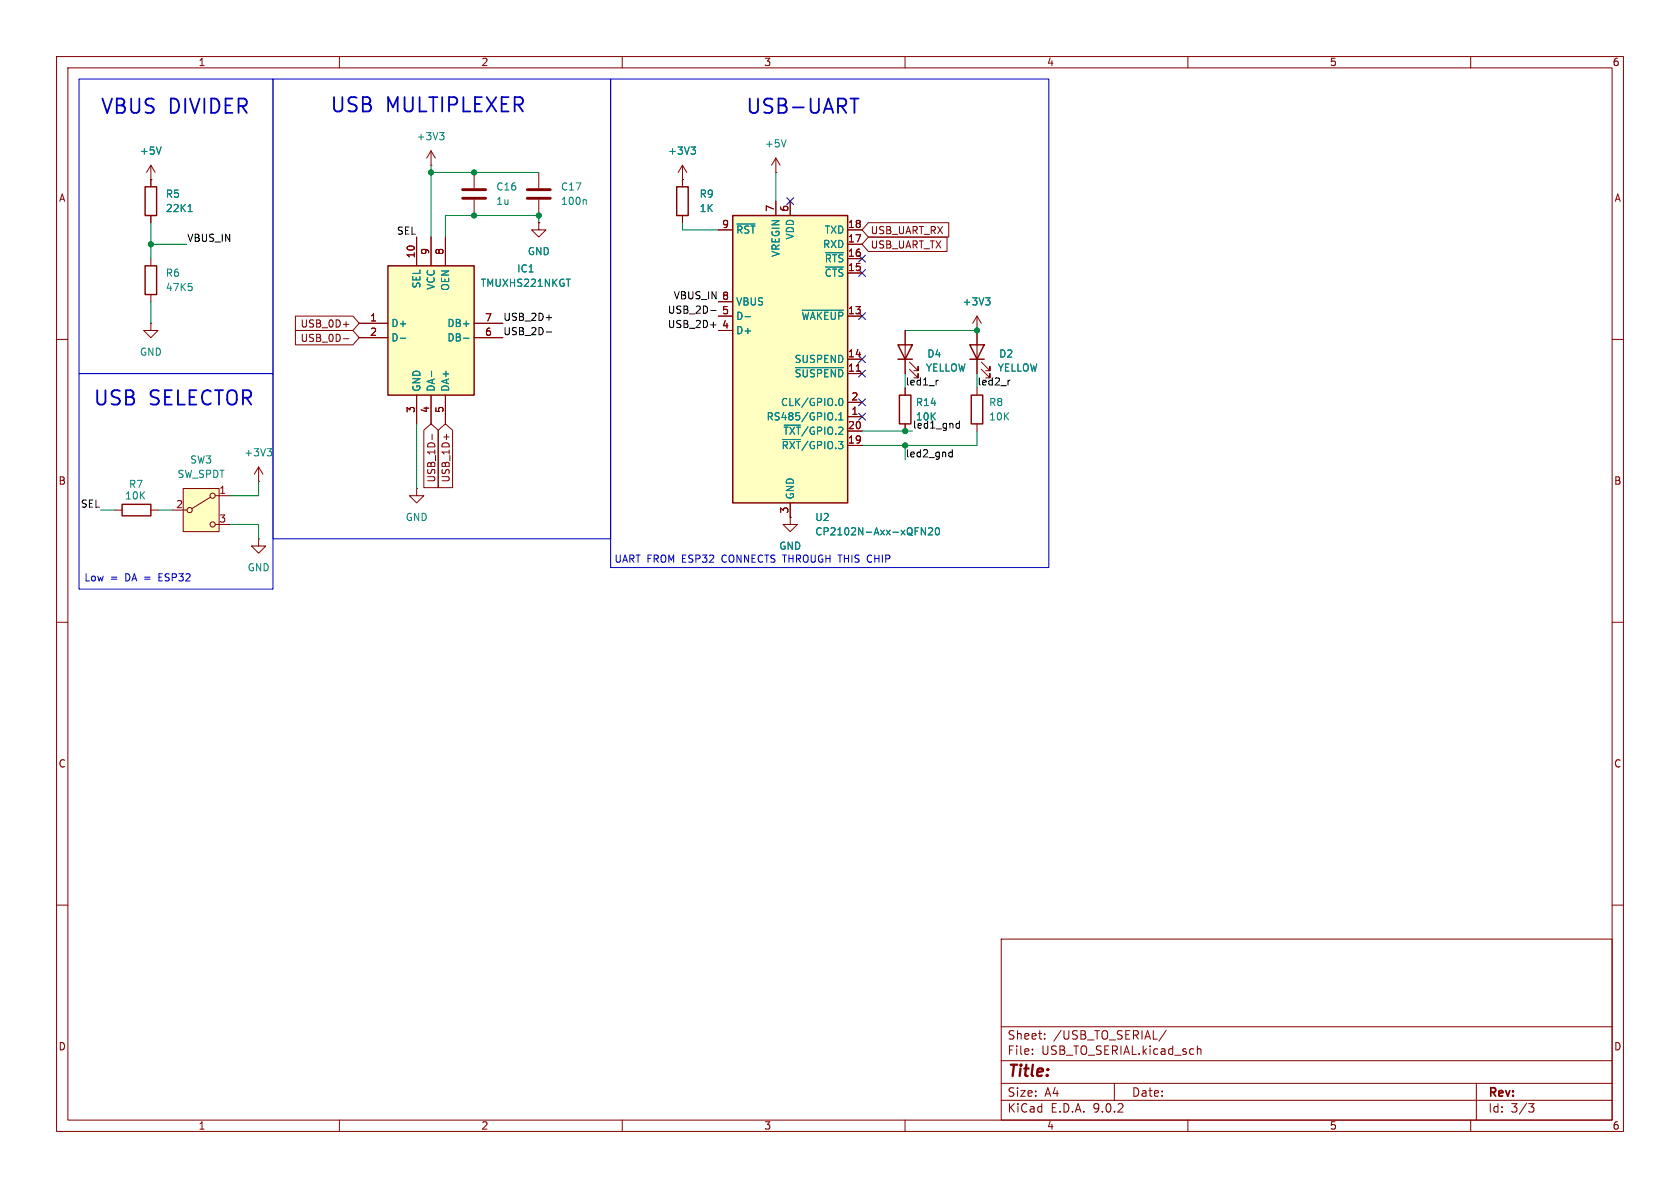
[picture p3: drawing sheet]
<svg xmlns="http://www.w3.org/2000/svg" width="297mm" height="210mm" viewBox="0 0 297 210" stroke-linecap="round" stroke-linejoin="round" font-family="sans-serif">
<g fill="none" stroke="#840000" stroke-width=".18">
<path d="M10 10h277v190h-277zM12 12h273v186h-273zM60 10v2M110 10v2M160 10v2M210 10v2M260 10v2M172.7 58.4v7.6M10 60h2M173.5 65.3l1.5 1.5v-.8v.8h-.8M173.5 64l1.5 1.5v-.7v.7h-.8M285 60h2"/>
<path d="M10 110h2M285 110h2M10 160h2M177 166h108v32h-108zM285 160h2M60 198v2M110 198v2M160 198v2M177 194.5h108M177 191.5h108M177 187.5h108M177 181.5h108"/>
<path d="M182.5 186.3v.1M182.5 185.5v.1M184.7 183.6v.1M184.7 182.8v.1M197 191.5v3M206.2 182.1l-1.3 2M210 198v2M211.7 184.9v1.5M211.7 185.5l.2-.1 .3 .1 .1 .9M260 198v2M261 191.5v6.5M270.2 195.1h1l-.5 .6 .4 .1 .1 .5-.3 .3h-.4"/>
</g>
<path d="M171.4 61h2.6l-1.3 2.5zM171.4 63.5h2.6" fill="none" stroke="#840000" stroke-width=".25"/>
<path d="M129.5 38.1h20.4v50.8h-20.4z" fill="#ffffc2"/>
<path d="M119.6 33h2.1v5.1h-2.1zM129.5 38.1h20.4v50.8h-20.4zM158.7 61h2.6l-1.3 2.5zM158.7 63.5h2.6M159 69.9h2v5h-2zM171.7 69.9h2v5h-2zM21.6 89.2h5.1v2h-5.1z" fill="none" stroke="#840000" stroke-width=".25"/>
<g fill="none" stroke="#840000" stroke-width=".18">
<path d="M76.2 29.2h.1M76.2 26.7l-.8 1.2M76.2 26.7l.8 1.2M76.2 26.7v2.5M83.8 30.5v2.8M83.8 35.3v2.8M95.2 39.4v1.2h1.3l-1.3 1.3-1.2-1.3h1.2M95.2 39.4h.1M120.6 31.8h.1M120.6 29.2l-.7 1.3M120.6 29.2l.8 1.3M120.6 29.2v3.8"/>
<path d="M120.6 38.1v1.3M137.2 35.6v2.5M139.7 35.6v2.5M127 40.6h2.5M127 53.3h2.5M127 55.9h2.5M127 58.4h2.5M149.9 40.6h2.5M149.9 55.9h2.5M149.9 43.2h2.5M149.9 45.7h2.5M149.9 48.3h2.5"/>
<path d="M160 58.4v7.6M172.7 58.4h.1M172.7 55.9v2.5M172.7 55.9l-.7 1.3M172.7 55.9l.8 1.3M149.9 63.5h2.5M149.9 66h2.5M149.9 71.1h2.5M149.9 73.7h2.5M149.9 76.2h2.5M149.9 78.7h2.5M151.4 65.6h.7"/>
<path d="M160 68.6v1.3M160 74.9v1.3M160.8 65.3l1.5 1.5v-.8v.8h-.8M160.8 64l1.5 1.5v-.7v.7h-.8M172.7 68.6v1.3M172.7 74.9v1.3M20.3 90.2h1.3M26.7 90.2h1.2M73.7 86.4v1.2h1.2l-1.2 1.3-1.3-1.3h1.3M73.7 86.4h.1M139.7 91.4v1.3h1.3l-1.3 1.3-1.3-1.3h1.3M139.7 91.4h.1"/>
<path d="M139.7 88.9v2.5"/>
</g>
<g fill="none" stroke="#008484" stroke-width=".18">
<path d="M77.7 23.4h.8l-.4 .5M78.3 23.9l.2 .3v.3l-.2 .2M122.2 26h.7l-.4 .5M122.7 26.5l.2 .2v.3l-.2 .2M130.3 39.6h3.2M131.7 56h1M141.8 54.8h7.3M145.9 44.7h3.2M145.9 47.2h3.2M174.2 52.6h.8l-.4 .5M174.8 53.1l.2 .3v.3l-.2 .2M138.3 77.7h3.2"/>
<path d="M138.6 75.2h2.9M140.6 65h8.5M147.7 74.1v.1M148.3 70.9l.1-.3 .2-.2a.68 .68 0 0 1 .4 .7 .68 .68 0 0 1-.4 .6l-.2-.1-.1-.4M148.3 74.2h.7M148.3 73.3l.3-.3v1.2M162.9 93.3l.7 1.3v-1.3M164.1 93.4l.5-.1 .3 .4-.8 .9h.8M165.5 93.4l.2-.1a.68 .68 0 0 1 .4 .6 .68 .68 0 0 1-.4 .7l-.2-.2-.1-.3z"/>
</g>
<path d="M81.8 33.5h4.1M81.8 35.1h4.1" fill="none" stroke="#840000" stroke-width=".51"/>
<path d="M32.4 86.4h6.3v7.6h-6.3z" fill="#ffffc2"/>
<g fill="none" stroke="#840000" stroke-width=".18">
<path d="M26.7 31.8h.1M26.7 29.2v3.8M26.7 38.1v1.3M26.7 29.2l-.8 1.3M26.7 29.2l.7 1.3M95.2 30.5v2.8M95.2 35.3v2.8M137.2 30.5h.1M137.2 27.9l-.8 1.3M137.2 27.9l.7 1.3M137.2 27.9v2.6M26.7 57.2v1.2h1.2l-1.2 1.3-1.3-1.3h1.3"/>
<path d="M26.7 57.2h.1M26.7 45.7v1.3M26.7 52.1v1.2M30.5 90.2h2.5M32.4 86.4h6.3v7.6h-6.3zM37.2 87.9l-3.3 2M38.1 87.6h2.5M38.1 92.7h2.5M45.7 95.3v1.2h1.3l-1.3 1.3-1.3-1.3h1.3M45.7 95.3h.1M45.7 85.1h.1M45.7 82.6l-.7 1.2"/>
<path d="M45.7 82.6l.8 1.2M45.7 82.6v2.5"/>
<circle cx="33.5" cy="90.2" r=".46"/>
<circle cx="37.6" cy="92.7" r=".46"/>
<circle cx="37.6" cy="87.6" r=".46"/>
</g>
<path d="M28.5 26l-.4 1.2M33.3 37.4h.7M103.5 35.3l.1 .2v.6M139 24.7l-.4 1.3M33.3 50.1h.6M33.9 50.7l.1 .1-.1 .5M47.2 79.3h.8l-.4 .5M47.8 79.8l.2 .2v.3l-.2 .3" fill="none" stroke="#008484" stroke-width=".18"/>
<path d="M25.7 33h2v5.1h-2zM25.7 47h2v5.1h-2z" fill="none" stroke="#840000" stroke-width=".25"/>
<path d="M93.2 33.5h4.1M93.2 35.1h4.1" fill="none" stroke="#840000" stroke-width=".51"/>
<path d="M68.6 47h15.2v22.9h-15.2z" fill="#ffffc2"/>
<path d="M68.6 47h15.2v22.9h-15.2z" fill="none" stroke="#840000" stroke-width=".25"/>
<g fill="none" stroke="#840000" stroke-width=".18">
<path d="M26.7 31.8h.1M26.7 31.8v1.2M26.7 38.1v1.3M95.2 39.4h.1M120.6 31.8h.1M120.6 31.8v1.2M120.6 38.1v1.3M137.2 35.6v2.5M139.7 35.6v2.5M153.5 39.4h14.2v2.5h-14.2l-1.1-1.3zM52.2 58.4h10.2l1.1 1.3-1.1 1.3h-10.2zM52.2 55.9h10.2l1.1 1.3-1.1 1.2h-10.2z"/>
<path d="M60.7 59.9h1M60.7 57.3h1M63.5 57.2h5.1M63.5 59.7h5.1M73.7 41.9v5.1M76.2 41.9v5.1M78.7 41.9v5.1M83.8 57.2h5.1M83.8 59.7h5.1M127 40.6h2.5M127 53.3h2.5M127 55.9h2.5"/>
<path d="M127 58.4h2.5M149.9 40.6h2.5M149.9 55.9h2.5M149.9 43.2h2.5M149.9 45.7h2.5M149.9 48.3h2.5M153.5 41.9h13.9v2.6h-13.9l-1.1-1.3zM160 58.4v2.6M172.7 58.4h.1M172.7 58.4v2.6M73.7 69.9v5M74.9 76l1.3-1.1 1.3 1.1v10.2h-2.6z"/>
<path d="M76.2 69.9v5M76.4 76.8v.9M77.5 76l1.2-1.1 1.3 1.1v10.2h-2.5zM78.7 69.9v5M78.9 76.8v.9M149.9 63.5h2.5M149.9 66h2.5M149.9 71.1h2.5M149.9 73.7h2.5M149.9 76.2h2.5M149.9 78.7h2.5M151.4 65.6h.7"/>
<path d="M160 63.5v2.5M160 68.6v1.3M160 74.9v1.3M172.7 63.5v2.5M139.7 91.4h.1M139.7 88.9v2.5"/>
</g>
<g fill="none" stroke="#008484" stroke-width=".18">
<path d="M28.5 26l-.4 1.2M33.3 37.4h.7M122.2 26h.7l-.4 .5M122.7 26.5l.2 .2v.3l-.2 .2M130.3 39.6h3.2M70.8 59.8h.9M81.9 59.8h1M100.1 49.3h.7M131.7 56h1M141.8 54.8h7.3M145.9 44.7h3.2M145.9 47.2h3.2"/>
<path d="M174.2 52.6h.8l-.4 .5M174.8 53.1l.2 .3v.3l-.2 .2M76.3 65.6v1M138.3 77.7h3.2M138.6 75.2h2.9M140.6 65h8.5M147.7 74.1v.1M148.3 70.9l.1-.3 .2-.2a.68 .68 0 0 1 .4 .7 .68 .68 0 0 1-.4 .6l-.2-.1-.1-.4M148.3 74.2h.7M148.3 73.3l.3-.3v1.2M162.9 93.3l.7 1.3v-1.3M164.1 93.4l.5-.1 .3 .4-.8 .9h.8"/>
<path d="M165.5 93.4l.2-.1a.68 .68 0 0 1 .4 .6 .68 .68 0 0 1-.4 .7l-.2-.2-.1-.3z"/>
</g>
<path d="M96.6 58.7h.9M96.6 56.2h.9M125.6 54.9h1M125.6 57.4h1M165.9 67.2l-.4 .3M168.3 79.5v1.3M168.3 80l-.3-.1-.2 .1M169.1 75.6l.2 .1 .3-.1M169.6 74.4v1.3M169.6 74.9l-.3-.1-.2 .2M178.6 67.2l-.4 .3M167.8 80.6l.2 .2 .3-.1" fill="none" stroke="#000" stroke-width=".18"/>
<g fill="none" stroke="#008400" stroke-width=".18">
<path d="M26.7 39.4v6.3M76.2 30.5h19M76.2 29.2v12.7M95.2 39.4v-1.3h-16.5v3.8M120.6 39.4v1.2h6.4M137.2 30.5v5.1M26.7 53.3v3.9M26.7 43.2h6.3M160 58.4h12.7M73.7 74.9v11.5M152.4 76.2h8.9M160 66v2.6"/>
<path d="M160 78.7v2.6M172.7 66v2.6M172.7 76.2v2.5h-20.3M17.8 90.2h2.5M27.9 90.2h2.6M40.6 92.7h5.1v2.6M45.7 85.1v2.5h-5.1"/>
</g>
<g fill="none" stroke="#000084" stroke-width=".18">
<path d="M139.1 35l1.2 1.2M140.3 35l-1.2 1.2M151.8 47.7l1.2 1.2M151.8 55.3l1.2 1.2M151.8 45.1l1.2 1.2M153 47.7l-1.2 1.2M153 55.3l-1.2 1.2M153 45.1l-1.2 1.2M151.8 73.1l1.2 1.2M151.8 65.4l1.2 1.2M151.8 70.5l1.2 1.2M151.8 62.9l1.2 1.2"/>
<path d="M153 73.1l-1.2 1.2M153 65.4l-1.2 1.2M153 70.5l-1.2 1.2M153 62.9l-1.2 1.2"/>
</g>
<path d="M14 14h34.3v52h-34.3zM48.3 14h59.6v81.3h-59.6zM107.9 14h77.5v86.3h-77.5zM14 66h34.3v38.1h-34.3zM153.4 99.2l.3 .2M153.7 98.1l-.3 .2" fill="none" stroke="#0000c2" stroke-width=".18"/>
<path d="M150.3 17.4h1.5M151.1 17.4v2.6" fill="none" stroke="#0000c2" stroke-width=".32"/>
<g fill="#008400" stroke="#008400" stroke-width=".18">
<circle cx="172.7" cy="58.4" r=".46"/>
<circle cx="160" cy="78.7" r=".46"/>
<circle cx="160" cy="76.2" r=".46"/>
<circle cx="83.8" cy="30.5" r=".46"/>
<circle cx="76.2" cy="30.5" r=".46"/>
<circle cx="95.2" cy="38.1" r=".46"/>
<circle cx="83.8" cy="38.1" r=".46"/>
<circle cx="26.7" cy="43.2" r=".46"/>
</g>
<g font-size="3.5" fill="#0000c2">
<text x="17.6" y="20.5">VBUS</text>
<text x="29.8" y="20.5">DIVIDER</text>
<text x="58.2" y="20.3">USB</text>
<text x="68.2" y="20.3">MULTIPLEXER</text>
<text x="131.7" y="20.5">USB-UART</text>
<text x="16.4" y="72.1">USB</text>
<text x="26.4" y="72.1">SELECTOR</text>
</g>
<text font-size="2.8" fill="#840000" x="178" y="190.9">Title:</text>
<g font-size="2.1" fill="#840000">
<text x="178" y="184">Sheet:</text>
<text x="186.2" y="184">/USB_TO_SERIAL/</text>
<text x="178" y="186.7">File:</text>
<text x="184.1" y="186.7">USB_TO_SERIAL.kicad_sch</text>
<text x="178" y="196.9">KiCad</text>
<text x="178" y="194.1">Size:</text>
<text x="184.7" y="194.1">A4</text>
<text x="185.7" y="196.9">E.D.A.</text>
<text x="193.3" y="196.9">9.0.2</text>
<text x="200" y="194.1">Date:</text>
<text x="263" y="194.3">Rev:</text>
<text x="263" y="196.9">Id:</text>
<text x="267.1" y="196.9">3/3</text>
</g>
<g font-size="1.8" fill="#840000">
<text x="35" y="11.9">1</text>
<text x="85" y="11.9">2</text>
<text x="135" y="11.9">3</text>
<text x="185" y="11.9">4</text>
<text x="235" y="11.9">5</text>
<text x="285" y="11.9">6</text>
<text x="10.3" y="35.9">A</text>
<text x="285.3" y="35.9">A</text>
<text x="127.6" y="40.4">9</text>
<text x="136.9" y="37.5" transform="rotate(-90 136.9 37.5)">7</text>
<text x="139.4" y="37.5" transform="rotate(-90 139.4 37.5)">6</text>
<text x="149.8" y="40.4">18</text>
<text x="153.8" y="41.6">USB_UART_RX</text>
<text x="73.4" y="45.8" transform="rotate(-90 73.4 45.8)">10</text>
<text x="75.9" y="45.2" transform="rotate(-90 75.9 45.2)">9</text>
<text x="78.5" y="45.2" transform="rotate(-90 78.5 45.2)">8</text>
<text x="149.8" y="42.9">17</text>
<text x="149.8" y="45.5">16</text>
<text x="153.8" y="44.1">USB_UART_TX</text>
<text x="127.6" y="53.1">8</text>
<text x="149.8" y="48">15</text>
<text x="53" y="58.1">USB_0D+</text>
<text x="65.3" y="56.9">1</text>
<text x="65.3" y="59.4">2</text>
<text x="85.7" y="56.9">7</text>
<text x="85.7" y="59.4">6</text>
<text x="127.6" y="55.6">5</text>
<text x="127.6" y="58.2">4</text>
<text x="149.8" y="55.6">13</text>
<text x="53" y="60.6">USB_0D-</text>
<text x="149.8" y="63.2">14</text>
<text x="149.8" y="65.8">11</text>
<text x="150.4" y="70.9">2</text>
<text x="73.4" y="73.1" transform="rotate(-90 73.4 73.1)">3</text>
<text x="75.9" y="73.1" transform="rotate(-90 75.9 73.1)">4</text>
<text x="78.5" y="73.1" transform="rotate(-90 78.5 73.1)">5</text>
<text x="149.8" y="75.9">20</text>
<text x="150.4" y="73.4">1</text>
<text x="149.8" y="78.5">19</text>
<text x="10.3" y="85.9">B</text>
<text x="31" y="89.9">2</text>
<text x="38.7" y="87.4">1</text>
<text x="77.2" y="85.4" transform="rotate(-90 77.2 85.4)">USB_1D-</text>
<text x="79.7" y="85.4" transform="rotate(-90 79.7 85.4)">USB_1D+</text>
<text x="285.3" y="85.9">B</text>
<text x="38.7" y="92.5">3</text>
<text x="139.4" y="90.9" transform="rotate(-90 139.4 90.9)">3</text>
<text x="10.3" y="135.9">C</text>
<text x="285.3" y="135.9">C</text>
<text x="10.3" y="185.9">D</text>
<text x="285.3" y="185.9">D</text>
<text x="35" y="199.9">1</text>
<text x="85" y="199.9">2</text>
<text x="135" y="199.9">3</text>
<text x="185" y="199.9">4</text>
<text x="235" y="199.9">5</text>
<text x="285" y="199.9">6</text>
</g>
<g font-size="1.8" fill="#008484">
<text x="24.6" y="27.5">+5V</text>
<text x="73.6" y="25">+3V3</text>
<text x="118" y="27.5">+3V3</text>
<text x="135.1" y="26.3">+5V</text>
<text x="29.2" y="35.2">R5</text>
<text x="87.6" y="33.9">C16</text>
<text x="99.1" y="33.9">C17</text>
<text x="123.6" y="35.2">R9</text>
<text x="29.2" y="37.7">22K1</text>
<text x="87.6" y="36.4">1u</text>
<text x="99.1" y="36.4">100n</text>
<text x="123.6" y="37.7">1K</text>
<text x="130" y="41.5">~{RST}</text>
<text x="145.7" y="41.5">TXD</text>
<text x="93.2" y="45.3">GND</text>
<text x="138" y="45.5" transform="rotate(-90 138 45.5)">VREGIN</text>
<text x="140.6" y="42.4" transform="rotate(-90 140.6 42.4)">VDD</text>
<text x="145.4" y="44">RXD</text>
<text x="145.7" y="46.6">~{RTS}</text>
<text x="29.2" y="49.1">R6</text>
<text x="29.2" y="51.7">47K5</text>
<text x="74.5" y="51.1" transform="rotate(-90 74.5 51.1)">SEL</text>
<text x="77.1" y="51.3" transform="rotate(-90 77.1 51.3)">VCC</text>
<text x="79.6" y="51.5" transform="rotate(-90 79.6 51.5)">OEN</text>
<text x="84.9" y="50.9">TMUXHS221NKGT</text>
<text x="91.3" y="48.4">IC1</text>
<text x="145.7" y="49.1">~{CTS}</text>
<text x="69.1" y="58">D+</text>
<text x="79" y="58">DB+</text>
<text x="130" y="54.2">VBUS</text>
<text x="130" y="56.7">D-</text>
<text x="130" y="59.3">D+</text>
<text x="141.6" y="56.7">~{WAKEUP}</text>
<text x="170.1" y="54.2">+3V3</text>
<text x="24.6" y="63.1">GND</text>
<text x="69.1" y="60.6">D-</text>
<text x="79" y="60.6">DB-</text>
<text x="140.4" y="64.4">SUSPEND</text>
<text x="163.6" y="65.9">YELLOW</text>
<text x="163.8" y="63.4">D4</text>
<text x="176.3" y="65.9">YELLOW</text>
<text x="176.5" y="63.4">D2</text>
<text x="74.5" y="69.3" transform="rotate(-90 74.5 69.3)">GND</text>
<text x="77.1" y="69.3" transform="rotate(-90 77.1 69.3)">DA-</text>
<text x="79.6" y="69.3" transform="rotate(-90 79.6 69.3)">DA+</text>
<text x="138" y="72">CLK/GPIO.0</text>
<text x="140.4" y="66.9">~{SUSPEND}</text>
<text x="161.8" y="72">R14</text>
<text x="174.8" y="72">R8</text>
<text x="135.4" y="74.5">RS485/GPIO.1</text>
<text x="138.4" y="77.1">~{TXT}/GPIO.2</text>
<text x="161.8" y="74.5">10K</text>
<text x="174.8" y="74.5">10K</text>
<text x="33.5" y="82.1">SW3</text>
<text x="43.1" y="80.9">+3V3</text>
<text x="138.1" y="79.6">~{RXT}/GPIO.3</text>
<text x="22" y="88.5">10K</text>
<text x="22.7" y="86.5">R7</text>
<text x="31.3" y="84.7">SW_SPDT</text>
<text x="140.6" y="88.4" transform="rotate(-90 140.6 88.4)">GND</text>
<text x="71.6" y="92.3">GND</text>
<text x="144" y="92.3">U2</text>
<text x="144" y="94.8">CP2102N-Axx-xQFN20</text>
<text x="43.7" y="101.2">GND</text>
<text x="137.7" y="97.4">GND</text>
</g>
<g font-size="1.8">
<text x="70.1" y="41.6">SEL</text>
<text x="33" y="42.8">VBUS_IN</text>
<text x="119" y="53">VBUS_IN 8</text>
<text x="88.9" y="59.3">USB_2D-</text>
<text x="88.9" y="56.8">USB_2D+</text>
<text x="118" y="55.5">USB_2D-</text>
<text x="118" y="58.1">USB_2D+</text>
<text x="160" y="68.2">led1_r</text>
<text x="172.7" y="68.2">led2_r</text>
<text x="161.3" y="75.9">led1_gnd</text>
<text x="160" y="80.9">led2_gnd</text>
<text x="14.2" y="89.8">SEL</text>
</g>
<g font-size="1.8" fill="#0000c2">
<text x="108.5" y="99.7">UART FROM ESP32</text>
<text x="127.9" y="99.7">CONNECTS THROUGH THIS</text>
<text x="154.2" y="99.7">CHIP</text>
<text x="14.8" y="103">Low</text>
<text x="19.5" y="103">=</text>
<text x="22.2" y="103">DA =</text>
<text x="28.5" y="103">ESP32</text>
</g>
</svg>
